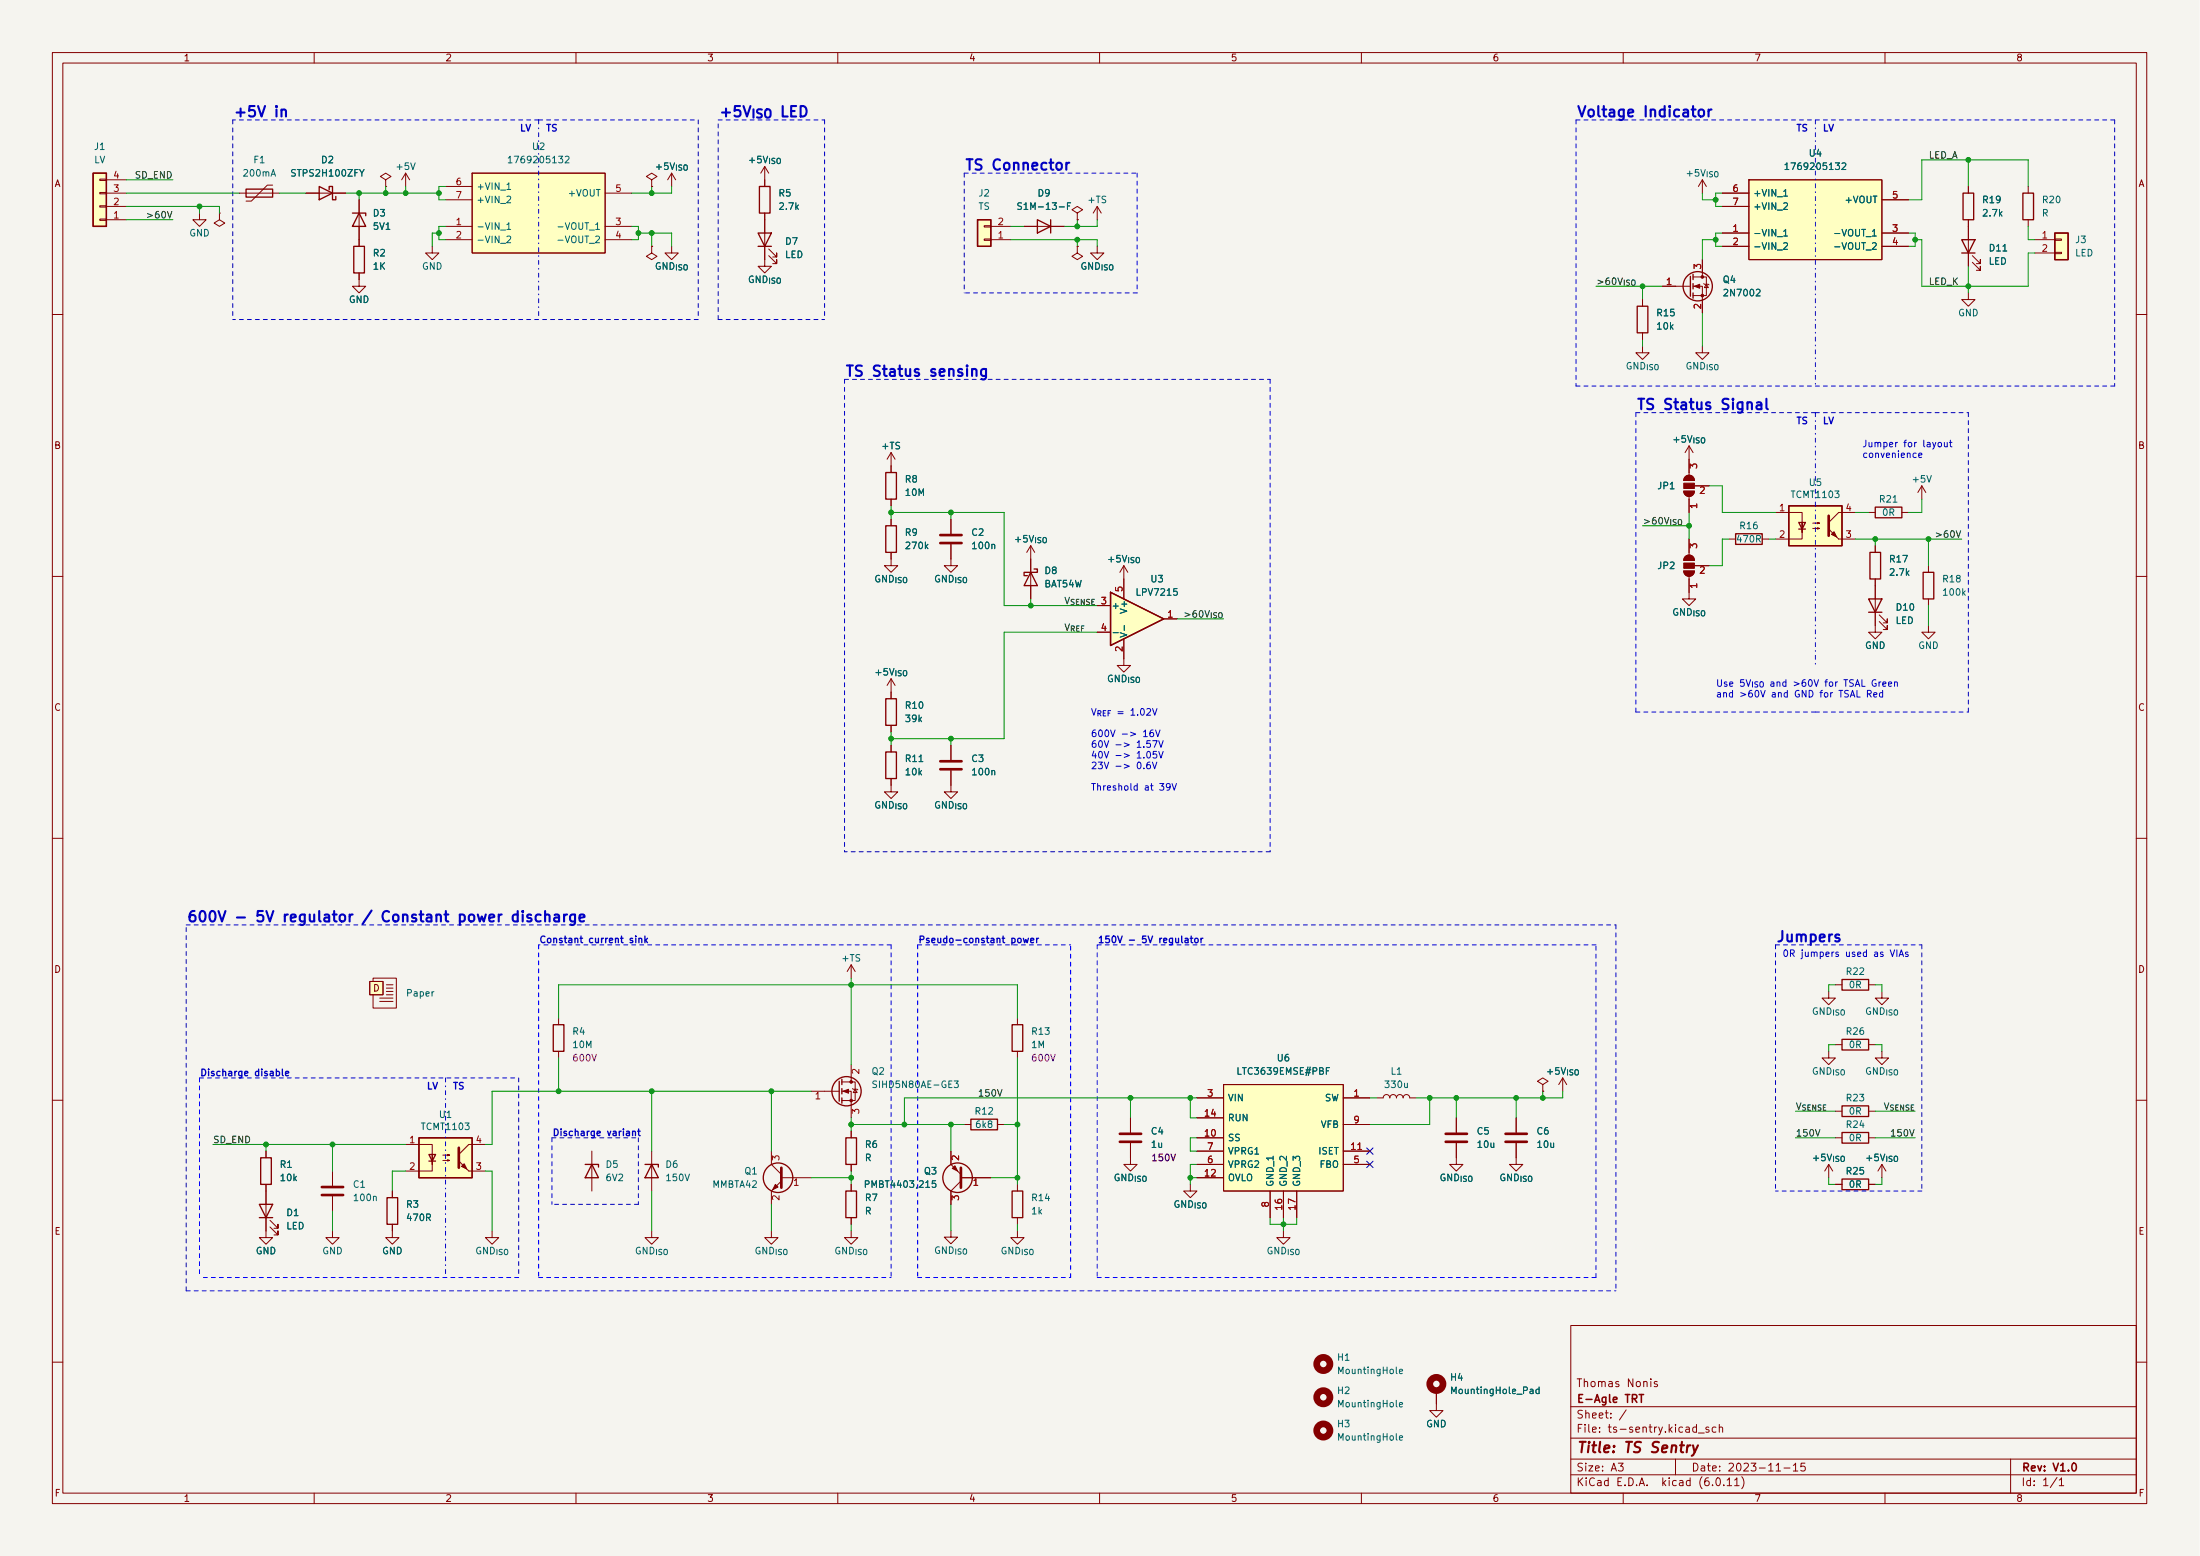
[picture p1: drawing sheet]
<svg xmlns="http://www.w3.org/2000/svg" width="420mm" height="297mm" viewBox="0 0 420 297" stroke-linecap="round" stroke-linejoin="round" font-family="sans-serif">
<path d="M0 0h420v297h-420z" fill="#f5f4ef" stroke="#f5f4ef" stroke-width=".19"/>
<g fill="none" stroke="#840000" stroke-width=".19">
<path d="M10 10h400v277h-400zM12 12h396v273h-396zM60 10v2M110 10v2M160 10v2M210 10v2M260 10v2M310 10v2M360 10v2M19 34.2h1.3v.3h-1.3zM19 36.7h1.3v.3h-1.3zM19 39.3h1.3v.2h-1.3z"/>
<path d="M20.3 36.9h3.8M20.3 39.4h3.8M20.3 34.3h3.8M45.7 36.9h7.6M52.1 35.3h-1l-3.1 3.1h-1M58.4 36.9h7.6M68.6 38.1v8.9M73.7 34.3l1-.6-1-.6-1.1 .6 1.1 .6v1.3M73.7 35.6h.1M77.5 33.1l-.8 1.2M77.5 33.1v2.5M77.5 33.1l.7 1.2"/>
<path d="M85.1 38.1h5.1M85.1 35.6h5.1M90.2 33.1h25.4v15.2h-25.4zM115.6 36.9h5M124.5 34.3l1-.6-1-.6-1.1 .6 1.1 .6v1.3M124.5 35.6h.1M128.3 33.1l-.8 1.2M128.3 33.1v2.5M128.3 33.1l.7 1.2M146 31.8v3.8M146 31.8l-.7 1.3M146 31.8l.8 1.3"/>
<path d="M209.5 39.4l-.7 1.3M209.5 39.4v2.5M209.5 39.4l.8 1.3M325.1 34.3l-.7 1.3M325.1 34.3v2.6M325.1 34.3l.8 1.3M328.9 36.9h5.1M328.9 39.4h5.1M334 34.3h25.4v15.3h-25.4zM359.4 38.1h5.1M375.9 35.6v1.3M387.3 35.6v1.3"/>
<path d="M19 41.8h1.3v.3h-1.3zM20.3 41.9h3.8M38.1 40.7v1.2h1.3l-1.3 1.3-1.3-1.3h1.3M41.9 40.7v1.2l1 .7-1 .6-1-.6 1-.7M41.9 40.7h.1M68.6 52.1v2.5h1.2l-1.2 1.3-1.3-1.3h1.3M82.5 47v1.3h1.3l-1.3 1.3-1.2-1.3h1.2M85.1 45.8h5.1M85.1 43.2h5.1M115.6 45.8h5M115.6 43.2h5M124.5 47v1.3l1 .6-1 .7-1.1-.7 1.1-.6"/>
<path d="M124.5 47h.1M128.3 47v1.3h1.2l-1.2 1.3-1.3-1.3h1.3M146 40.7v10.1h1.3l-1.3 1.3-1.2-1.3h1.2M146.8 48.8l1.5 1.5v-.7v.7h-.7M146.8 47.5l1.5 1.6v-.8v.8h-.7M188 43.1h1.2v.2h-1.2zM188 45.6h1.2v.3h-1.2zM189.2 45.8h3.8M189.2 43.2h3.8M195.6 43.2h7.6M205.7 40.7l1.1-.7-1.1-.6-1 .6 1 .7v1.2M205.7 41.9h.1"/>
<path d="M205.7 47v1.3l1.1 .6-1.1 .7-1-.7 1-.6M205.7 47h.1M209.5 47v1.3h1.3l-1.3 1.3-1.2-1.3h1.2M313.7 57.2v1.3M317.5 54.6h5.3M323.3 54.6h1.8v5.1M323.3 52.9h2.6v3.5h-2.6M325.1 49.6v3.3M325.4 54.1l1 .3M325.9 54.3l.4 .6h-.8zM328.9 44.5h5.1M328.9 47h5.1"/>
<path d="M359.4 44.5h5.1M359.4 47h5.1M375.9 55.9v1.3h1.3l-1.3 1.3-1.3-1.3h1.3M375.9 41.9v8.9M376.7 50.1l1.5 1.5v-.8v.8h-.8M376.7 48.8l1.5 1.5v-.7v.7h-.8M387.3 41.9v1.3M388.6 45.8h3.8M388.6 48.3h3.8M392.4 48.2h1.3v.2h-1.3zM392.4 45.6h1.3v.3h-1.3zM10 60h2"/>
<path d="M313.7 66.1v1.2h1.3l-1.3 1.3-1.3-1.3h1.3M313.7 63.5v1.3M325.1 66.1v1.2h1.3l-1.3 1.3-1.3-1.3h1.3M408 60h2M170.2 86.4v3.8M170.2 95.3v1.3M170.2 99.1v1.3M170.2 86.4l-.8 1.3M170.2 86.4l.7 1.3M181.6 99.1v2.8M321.6 93.8h2a1.02 1.02 0 0 1-1 1 1.02 1.02 0 0 1-1-1zM321.9 91a1.02 1.02 0 0 1 1.1-.2 1.02 1.02 0 0 1 .6 .9h-2z"/>
<path d="M322.6 85.1v5.6M322.6 94.8v3M322.6 85.1l-.8 1.3M322.6 85.1l.7 1.3M323.6 92.7h2.8M339.1 97.8h5.1v3.8v-1.9M346.2 99.9h1.3l-.4 .1v-.3l.4 .2M354.3 97.8h-3.1l-2 1.9M356.9 97.8h1.2M363.2 97.8h1.3M367 92.7l-.7 1.3M367 92.7v2.6"/>
<path d="M367 92.7l.8 1.3M10 110h2M170.2 105.4v2.6h1.2l-1.2 1.3-1.3-1.3h1.3M181.6 103.9v4.1h1.3l-1.3 1.3-1.3-1.3h1.3M196.8 104.2l-.7 1.2M196.8 104.2v10.1M196.8 104.2l.8 1.2M214.6 108v6.3M214.6 108l-.7 1.3M214.6 108l.8 1.3M222.2 118.1h2.6M321.6 109h2a1.02 1.02 0 0 1-1 1 1.02 1.02 0 0 1-1-1z"/>
<path d="M321.9 106.3a1.02 1.02 0 0 1 1.1-.3 1.02 1.02 0 0 1 .6 1h-2zM322.6 110v4.3h1.2l-1.2 1.3-1.3-1.3h1.3M322.6 102.9v3.1M323.6 108h2.8M330.2 102.9h1.3M336.5 102.9h1.3M344.2 101v1.9h-5.1M346.2 100.9h1.3l-.4 .1v-.3l.4 .2M351.2 102.9h3.1M358.1 110.5v10.2h1.3l-1.3 1.3-1.2-1.3h1.2M358.1 104.2v1.2M358.9 118.7l1.5 1.5v-.8v.8h-.7"/>
<path d="M358.9 117.4l1.5 1.5v-.8v.8h-.7M368.3 119.4v1.3h1.3l-1.3 1.3-1.3-1.3h1.3M368.3 108v1.3M368.3 114.3v1.3M408 110h2M170.2 129.6v3.8M170.2 138.5v1.2M170.2 129.6l-.8 1.2M170.2 129.6l.7 1.2M209.5 120.7h2.6M214.6 122v5h1.3l-1.3 1.3-1.2-1.3h1.2M170.2 148.6v2.6h1.2l-1.2 1.2-1.3-1.2h1.3"/>
<path d="M170.2 142.3v1.2M181.6 147.1v4.1h1.3l-1.3 1.2-1.3-1.2h1.3M181.6 142.3v2.8M10 160h2M408 160h2M70.6 187.4h2.6v2.5h-2.6zM71.2 187.4v-.7h4.5v5.7h-4.5v-2.5M72.5 191.2h2.6M72.5 190.5h2.6M73.8 188h1.3M73.8 189.9h1.3M73.8 189.3h1.3"/>
<path d="M73.8 188.6h1.3M106.7 194.3v1.3M162.6 184.2v2.5M162.6 184.2l-.8 1.3M162.6 184.2l.7 1.3M194.3 194.3v1.3M349.2 189.3v1.2h1.3l-1.3 1.3-1.2-1.3h1.2M350.5 188h1.3M350.5 199.4h1.3M356.9 188h1.2M356.9 199.4h1.2M359.4 189.3v1.2h-1.3l1.3 1.3 1.3-1.3h-1.3"/>
<path d="M10 210h2M50.8 219.7v1.3M77.5 218.5h5v3.8v-1.9M92.7 218.5h-3.2l-1.9 1.9M106.7 200.7v1.3M113 219.7v7.7M124.5 219.7v7.7M147.3 219.7v2.6l1.9 1.9M154.9 208.3h5.4M160.8 208.3h1.8v5.1M160.8 206.5h2.5v3.6h-2.5M162.6 203.2v3.3"/>
<path d="M162.6 215.9v1.3M162.8 207.8l1 .3M163.3 207.9l.4 .7h-.8zM181.6 219.7v2.6l1.9 1.9M184.1 214.7h1.3M190.5 214.7h1.3M194.3 200.7v1.3M215.9 218.2v4.1h1.3l-1.3 1.3-1.3-1.3h1.3M215.9 213.4v2.8M228.6 217.2h5.1M228.6 209.6h5.1M228.6 219.7h5.1"/>
<path d="M228.6 213.4h5.1M233.7 207h22.8v20.4h-22.8zM256.5 214.7h5.1M256.5 209.6h5.1M256.5 219.7h5.1M262.9 209.6h1.3a.64 .64 0 0 1 .6-.6 .64 .64 0 0 1 .6 .6 .64 .64 0 0 1 .7-.6 .64 .64 0 0 1 .6 .6 .64 .64 0 0 1 .6-.6 .64 .64 0 0 1 .7 .6 .64 .64 0 0 1 .6-.6 .64 .64 0 0 1 .6 .6h1.3M278.1 218.2v4.1h1.3l-1.3 1.3-1.2-1.3h1.2M278.1 213.4v2.8M289.6 218.2v4.1h1.2l-1.2 1.3-1.3-1.3h1.3M289.6 213.4v2.8M294.6 207l1.1-.6-1.1-.6-1 .6 1 .6v1.3M294.6 208.3h.1"/>
<path d="M298.4 205.8l-.7 1.2M298.4 205.8v2.5M298.4 205.8l.8 1.2M349.2 200.7v1.3h1.3l-1.3 1.2-1.2-1.2h1.2M350.5 217.2h1.3M356.9 217.2h1.2M356.9 212.1h1.2M359.4 200.7v1.3h-1.3l1.3 1.2 1.3-1.2h-1.3M408 210h2M50.8 226.1v10.2h1.3l-1.3 1.2-1.3-1.2h1.3M51.6 234.2l1.5 1.5v-.7v.7h-.8M51.6 233l1.5 1.5v-.8v.8h-.8"/>
<path d="M63.5 235v1.3h1.3l-1.3 1.2-1.3-1.2h1.3M63.5 223.6v2.8M63.5 228.4v2.8M74.9 233.7v2.6h1.3l-1.3 1.2-1.2-1.2h1.2M74.9 227.4v1.2M82.5 221.7v1.9h-5M84.6 221.5h1.3l-.4 .2v-.3l.4 .1M84.6 220.5h1.3l-.4 .1v-.2l.4 .1M89.5 223.6h3.2M94 235v1.3h1.2l-1.2 1.2-1.3-1.2h1.3M124.5 235v1.3h1.2l-1.2 1.2-1.3-1.2h1.3M147.3 235v1.3h1.3l-1.3 1.2-1.3-1.2h1.3"/>
<path d="M149.2 225.5l-1.9 1.9v2.5M149.2 224.8h5.7M162.6 235v1.3h1.2l-1.2 1.2-1.3-1.2h1.3M162.6 222.3v1.3M162.6 226.1v1.3M162.6 232.4v1.3M181.6 234.9v1.3h1.3l-1.3 1.2-1.3-1.2h1.3M183.5 224.8h5.7M183.5 225.5l-1.9 1.9v2.5M194.3 235v1.3h1.3l-1.3 1.2-1.3-1.2h1.3M194.3 226.1v1.3M194.3 232.4v1.3"/>
<path d="M227.3 226.1v1.3h1.3l-1.3 1.2-1.2-1.2h1.2M228.6 224.8h5.1M228.6 222.3h5.1M242.6 227.4v5M245.1 235v1.3h1.3l-1.3 1.2-1.3-1.2h1.3M245.1 227.4v5M247.6 227.4v5M256.5 222.3h5.1M349.2 222.3l-.7 1.3M349.2 222.3v2.5M349.2 222.3l.8 1.3M350.5 226.1h1.3"/>
<path d="M356.9 226.1h1.2M359.4 222.3l.8 1.3M359.4 222.3v2.5M359.4 222.3l-.8 1.3M300 253h108v32h-108zM10 260h2M274.3 265.5v3.8h1.3l-1.3 1.2-1.3-1.2h1.3M300 278.5h108M300 274.5h108M300 268.5h108M305.5 273.3v.1M305.5 272.5v.1"/>
<path d="M307.6 270.6v.1M307.6 269.8v.1M309.1 263.8l-.3-.1-.2 .2v.2l.5 .2v.3h-.5M310.6 269.1l-1.3 2M320 278.5v3M326.4 272.5l-.4-.1-.2 .2 .1 .2 .5 .2v.3h-.6M327.7 272.5l-.4-.1-.3 .3 .1 .6h.6M328.4 272.6l.2-.2 .3 .1 .1 .9M328.4 271.9v1.5M342.5 279.7l.4-.4v1.5M344.7 279.3h-.7l-.1 .7 .2-.1 .5 .1 .2 .2-.1 .5-.2 .1-.6-.1M384 278.5v6.5"/>
<path d="M408 260h2M60 285v2M110 285v2M160 285v2M210 285v2M260 285v2M300 281.5h108M310 285v2M332.6 281.9a1.72 1.72 0 0 1 0 2.3M340.7 280.2h1.2M342.5 280.8h.9M360 285v2"/>
<path d="M393.3 282.5l.4-.4v1.5M393.3 283.6h.8"/>
</g>
<path d="M308.1 267.2l.7-.1v-.3l-.5-.1-.2 .2 .1 .7h.6" fill="none" stroke="#840000" stroke-width=".3"/>
<g fill="none" stroke="#840000" stroke-width=".25">
<path d="M17.8 33.1h2.5v10.1h-2.5zM47 36.1h5.1v1.5h-5.1zM61 35.6l2.5 1.3-2.5 1.2zM62.9 36.2v-.6h.6v2.5h.6v-.6M145 35.6h2.1v5.1h-2.1zM374.9 36.9h2v5h-2zM386.3 36.9h2.1v5h-2.1zM67.3 40.7h2.5v.5M67.6 47h2v5.1h-2zM68.6 40.7l1.2 2.5h-2.5zM144.8 44.5h2.5l-1.3 2.5zM144.8 47h2.5"/>
<path d="M186.7 41.9h2.5v5.1h-2.5zM198.1 41.9l2.6 1.3-2.6 1.3zM200.7 41.9v2.6M312.7 58.5h2v5h-2zM322.8 52.7v3.9M323.3 52.4v1M323.3 54.1v1.1M323.3 55.9v1M374.6 45.8h2.6l-1.3 2.5zM374.6 48.3h2.6M392.4 44.5h2.6v5.1h-2.6zM169.2 90.2h2v5.1h-2z"/>
<path d="M341.6 96.6h10.2v7.6h-10.2zM343.5 99.7h1.3l-.6 1.3zM358.1 96.8h5.1v2h-5.1zM169.2 100.4h2v5h-2zM196.8 109.3l1.3 2.5h-2.5zM197.5 108.6h.6v.7h-2.5v.6h.6M212.1 113.1l10.1 5-10.1 5.1zM331.5 101.9h5v2h-5zM343.5 101h1.3M356.9 114.3h2.5l-1.3 2.6zM356.9 116.9h2.5M357.1 105.4h2.1v5.1h-2.1z"/>
<path d="M367.3 109.3h2v5h-2zM169.2 133.4h2v5.1h-2zM169.2 143.5h2v5.1h-2zM105.7 195.6h2v5.1h-2zM193.3 195.6h2v5.1h-2zM351.8 187h5.1v2h-5.1zM351.8 198.4h5.1v2h-5.1zM80 217.2h10.2v7.6h-10.2zM160.3 206.4v3.8M160.8 206v1M160.8 207.8v1M160.8 209.6v1"/>
<path d="M161.5 217.2h2.1v5.1h-2.1zM185.4 213.7h5.1v2h-5.1zM351.8 216.2h5.1v2h-5.1zM351.8 211.1h5.1v2h-5.1zM49.5 229.9h2.6l-1.3 2.5zM49.5 232.4h2.6M49.8 221h2v5.1h-2zM73.9 228.6h2v5.1h-2zM81.9 220.4h1.3l-.7 1.3zM81.9 221.7h1.3M111.8 222.3h2.5v.5M113 222.3l1.3 2.5h-2.5z"/>
<path d="M123.2 222.3h2.5v.5M124.5 222.3l1.2 2.5h-2.5zM161.5 227.4h2.1v5h-2.1zM193.3 227.4h2v5h-2zM351.8 225.1h5.1v2h-5.1z"/>
<circle cx="324.2" cy="54.6" r="2.79"/>
<circle cx="161.7" cy="208.3" r="2.79"/>
<circle cx="148.6" cy="224.8" r="2.82"/>
<circle cx="182.9" cy="224.8" r="2.82"/>
</g>
<g fill="#840000" stroke="#840000" stroke-width=".19">
<path d="M321.6 109h2a1.02 1.02 0 0 1-1 1 1.02 1.02 0 0 1-1-1z"/>
<path d="M321.6 107.5h2v1h-2z"/>
<path d="M321.9 106.3a1.02 1.02 0 0 1 1.1-.3 1.02 1.02 0 0 1 .6 1h-2z"/>
<path d="M148.1 226.1l.5 .5-1 .5z"/>
<path d="M181.9 223l.5-.5 .5 1.1z"/>
<path d="M323.6 54.6l1-.3v.7z"/>
<path d="M349.2 101l2 1.9z"/>
<path d="M349.8 102l.5-.5 .5 1z"/>
<path d="M321.6 93.8h2a1.02 1.02 0 0 1-1 1 1.02 1.02 0 0 1-1-1z"/>
<path d="M321.6 92.2h2v1.1h-2z"/>
<path d="M321.9 91a1.02 1.02 0 0 1 1.1-.2 1.02 1.02 0 0 1 .6 .9h-2z"/>
<path d="M161 208.3l1.1-.4v.8z"/>
<path d="M87.6 221.7l1.9 1.9z"/>
<path d="M88.1 222.7l.5-.5 .6 1z"/>
<circle cx="325.1" cy="56.4" r=".25"/>
<circle cx="325.1" cy="52.9" r=".25"/>
<circle cx="162.6" cy="210.1" r=".25"/>
<circle cx="162.6" cy="206.5" r=".25"/>
</g>
<g fill="none" stroke="#a90000" stroke-width=".19">
<path d="M322.8 89.4v-.8l.5 .4 .1-.4h.5l.1 .2-.1 .6M324 96.6h-1.2l.3 .3M324.8 93.1l.4-.2 .3 .4-.8 .9h.8M322.8 104.6v-.8l.5 .4 .1-.3h.5l.1 .2-.1 .5M324 111.8h-1.2l.3 .4M324.8 108.3l.4-.1 .3 .3-.8 1h.8M155.8 208.9l.4-.4v1.3M162.8 212.6v-.8l.4 .4 .2-.4h.5l.1 .2-.1 .6M164 204.1v.8l-.9-.8-.3 .3 .1 .5M259.3 219.4h.7M147.5 221.4v-.7l.5 .4 .1-.4h.6l.1 .2-.1 .5M148.8 228.3v.8l-.9-.8-.4 .2 .1 .5"/>
<path d="M151.7 225.4l.4-.4v1.3M181.8 229.1v-.8l.5 .4 .1-.4h.6l.1 .2-.1 .6M183.1 220.7v.7l-.9-.7-.4 .2 .1 .5M186 225.4l.4-.4v1.3"/>
</g>
<g fill="none" stroke="#840000" stroke-width=".51">
<path d="M349.2 98.5v3.8M179.6 103.7h4M179.6 102.1h4M179.6 146.8h4M179.6 145.3h4M87.6 219.1v3.8M213.9 218h4M213.9 216.4h4M276.1 218h4.1M276.1 216.4h4.1M287.5 218h4.1M287.5 216.4h4.1"/>
<path d="M61.5 228.1h4M61.5 226.6h4M149.2 222.9v3.8M183.5 222.9v3.8"/>
</g>
<g fill="#ffffc2" stroke="#ffffc2" stroke-width=".19">
<path d="M334 34.3h25.4v15.3h-25.4z"/>
<path d="M392.4 44.5h2.6v5.1h-2.6z"/>
<path d="M341.6 96.6h10.2v7.6h-10.2z"/>
<path d="M212.1 113.1l10.1 5-10.1 5.1z"/>
<path d="M186.7 41.9h2.5v5.1h-2.5z"/>
<path d="M90.2 33.1h25.4v15.2h-25.4z"/>
<path d="M233.7 207h22.8v20.4h-22.8z"/>
<path d="M17.8 33.1h2.5v10.1h-2.5z"/>
<path d="M70.6 187.4h2.6v2.5h-2.6z"/>
<path d="M80 217.2h10.2v7.6h-10.2z"/>
</g>
<g fill="none" stroke="#006464" stroke-width=".19">
<path d="M51.8 33.6l.4-1.2 .4 1.2M51.9 33.3h.6M68.7 32.4l.4 .6 .4-.6M78.4 31.1l.5 1.3 .4-1.3M96.8 35.3l.4-.4v1.3M96.8 37.6l.5-.2 .2 .4-.7 .9h.7M96.8 36.2h.7M106.7 29.8h.8l-.5 .5 .4 .1v.6l-.2 .1-.5-.1M107.9 29.9l.5-.1 .3 .4-.8 .9h.8M202.3 39.5h1M203.9 39.3h.4M204.5 38.7h-.6v1.3"/>
<path d="M340.7 36.5l.3-.3v1.2M340.7 38.8l.4-.1 .3 .4-.8 .9h.8M340.7 37.4h.7M350.5 31.1h.8l-.4 .5 .3 .1v.5l-.1 .2-.6-.2M351.8 31.2l.5-.1 .2 .4-.8 .9h.8M96.8 42.9l.4-.4v1.3M96.8 45.2l.5-.1 .2 .3-.7 .9h.7M96.8 43.8h.7M113.8 42.9l.3-.4v1.3M113.8 45.2l.4-.1 .3 .3-.8 .9h.8M113.8 43.8h.7M335.4 55.3l.5-.1 .2 .4-.7 .9h.7"/>
<path d="M340.7 44.2l.3-.4v1.3M340.7 46.5l.4-.2 .3 .4-.8 .9h.8M340.7 45.1h.7M357.6 44.2l.4-.4v1.3M357.6 46.5l.5-.2 .2 .4-.8 .9h.8M357.6 45.1h.7M382.5 47.9h.8M361.6 95.9h.7M368 90.8l.4 1.3 .4-1.3M176.9 104.3l.3 .5M177.2 103.9l-.5 .5M189.4 104l.2-.1 .3 .1 .1 .8"/>
<path d="M214.7 119.4v1M224.8 112.4h-.6l-.1 .6 .2-.1h.4l.2 .2-.1 .4-.2 .1-.5-.1M375 113.2l.3 .4M375.3 112.8l-.4 .5M212.6 120.8h1M175.5 145.4h.7M189.4 147.2l.2-.1h.3l.1 .8M82.9 189.3l-.4 .3M182.2 206.4h.8l-.4 .4 .4 .2v.5l-.2 .1-.6-.1M253.3 204.4h.4M253.9 203.8h-.6v1.3M268.2 206.8l.1 .8h.3l.2-.1"/>
<path d="M268.8 206.8v.8M71.3 228.5l.2-.1h.3l.1 .8M178.7 225.4h-.6l-.1 .6 .2-.1h.4l.1 .2v.5l-.2 .1-.5-.1M266.7 267.3v1.1l.1 .2M266.7 273.7v1l.1 .2M266.7 261v1l.1 .2M267.3 268.2l.6-.2-.1-.2-.4-.1-.1 .2v.6h.5M267.3 274.5l.6-.1-.1-.3h-.4l-.1 .2v.6h.5M267.3 261.8l.6-.1-.1-.3h-.4l-.1 .2v.6h.5M292.2 265.3h.5l.1 .7M292.8 265.5l-.4 .1-.2 .1 .2 .3h.4M293.9 265.3l-.3-.1-.3 .2 .1 .6h.5"/>
<path d="M293.9 264.8v1.2"/>
</g>
<g fill="none" stroke="#840000" stroke-width="1.3">
<circle cx="252.7" cy="273.1" r="1.27"/>
<circle cx="252.7" cy="260.4" r="1.27"/>
<circle cx="252.7" cy="266.7" r="1.27"/>
<circle cx="274.3" cy="264.2" r="1.27"/>
</g>
<path d="M32 40.4l.4 1.2 .4-1.2M373.6 101.3l.4 1.3 .5-1.3" fill="none" stroke="#0f0f0f" stroke-width=".19"/>
<g fill="none" stroke="#0000c2" stroke-width=".19">
<path d="M362.4 84.5l-.4 .2M366.4 86.9l.6-.1v-.2l-.4-.1-.2 .2 .1 .6h.5M372.3 84.5h.5M372.5 84v1.1l.3 .2M215.9 139.8l1 .3-1 .4M336.3 131.8l.4 1.3 .4-1.3M213.1 142.2h1M213.1 144.2h1M213.1 146.3h1M214.3 140.1h1M214.7 141.8l1 .4-1 .3M214.7 143.9l1 .3-1 .4"/>
<path d="M214.7 145.9l1 .4-1 .3M217.2 150.1l-.4-.1-.2 .2 .1 .6h.5M217.2 149.6v1.2M351.1 181.8l-.3-.1-.2 .2 .1 .2 .4 .1v.3h-.5"/>
</g>
<path d="M110.8 179.1h.5M111 178.7v1.1l.3 .2M190.4 179.2l.2-.1 .3 .1 .1 .8M190.4 179.1v.9M191.4 179.1h.5M191.6 178.7v1.1l.3 .2M213.5 178.7l.4 1.3 .4-1.3M215.7 179.5h1M46.7 204.9l.6-.1v-.2l-.4-.1-.2 .2 .1 .6h.5M114 216.4l.6-.2v-.2l-.4-.1-.2 .2 .1 .6h.5" fill="none" stroke="#0000c2" stroke-width=".25"/>
<path d="M49.3 20.2l.6 2 .7-2M326.9 20.9l-.4 .1-.2 .3M41.7 173.9l.7 2 .7-2M45.2 175.1h1.6M71 173.8l-1.8 2.6M74.3 174.1a.8 .8 0 0 0-1 0 .8 .8 0 0 0-.2 1 .75 .75 0 0 0 .3 .7 .75 .75 0 0 0 .9-.1M87.8 174.7l.6-.1 .4 .4v.5l-.2 .3h-.8M87.8 174.6v2M98.9 174.7l-.6-.1-.4 .4v.5l.2 .3h.8M98.9 173.9v2" fill="none" stroke="#0000c2" stroke-width=".4"/>
<g fill="none" stroke="#0000c2" stroke-width=".19" stroke-dasharray=".8 .8">
<path d="M44.4 22.9v38.1M102.9 22.9h-58.5M102.9 22.9h30.4M133.3 22.9v38.1M137.2 22.9h20.3M157.5 22.9v38.1M184.1 33.1v22.8M184.1 33.1h33.1M217.2 33.1v22.8M301 22.9h102.9M301 22.9v50.8M403.9 22.9v50.8"/>
<path d="M217.2 55.9h-33.1M102.9 61h-58.5M133.3 61h-30.4M137.2 61v-38.1M137.2 61h20.3M161.3 72.4v90.2M161.3 72.4h81.3M242.6 72.4v90.2M312.4 78.8h34.3M312.4 78.8v57.1M346.7 78.8h29.2M375.9 78.8v57.1"/>
<path d="M403.9 73.7h-102.9M312.4 135.9h34.3M346.7 135.9h29.2M35.6 176.6h273M242.6 162.6h-81.3M308.6 176.6v69.8M339.1 180.4h27.9M339.1 180.4v47M367 180.4v47M99.1 205.8v38.1M105.4 217.2v12.7M105.4 217.2h16.5"/>
<path d="M121.9 217.2v12.7M121.9 229.9h-16.5M367 227.4h-27.9M35.6 246.4h273M35.6 246.4v-69.8"/>
</g>
<g fill="none" stroke="#00f" stroke-width=".19" stroke-dasharray=".8 .8">
<path d="M102.9 180.4v63.5M170.2 180.4v63.5M170.2 180.4h-67.3M175.3 180.4h29.2M175.3 180.4v63.5M209.5 180.4h95.3M209.5 180.4v63.5M38.1 205.8v38.1M38.1 205.8h61M99.1 243.9h-61M102.9 243.9h67.3M175.3 243.9h29.2"/>
<path d="M204.5 243.9v-63.5M209.5 243.9h95.3M304.8 243.9v-63.5"/>
</g>
<path d="M102.9 22.9v38.1M346.7 22.9v50.8M346.7 78.8v48.2M85.1 205.8v38.1" fill="none" stroke="#0000c2" stroke-width=".19" stroke-dasharray=".8 .8 .2 .8"/>
<g fill="none" stroke="#009600" stroke-width=".19">
<path d="M24.1 39.4h17.8v1.3M24.1 36.9h21.6M24.1 34.3h8.9M38.1 39.4v1.3M53.3 36.9h5.1M66 36.9h17.8M68.6 36.9v1.2M73.7 35.6v1.3M77.5 35.6v1.3M85.1 35.6h-1.3v2.5h1.3M124.5 35.6v1.3M128.3 35.6v1.3h-7.7"/>
<path d="M325.1 36.9v1.2h2.6M328.9 36.9h-1.2v2.5h1.2M375.9 30.5v5.1M387.3 35.6v-5.1h-20.3v7.6h-2.5M24.1 41.9h8.9M83.8 44.5h-1.3v2.5M85.1 43.2h-1.3v2.6h1.3M120.6 43.2h1.3v2.6h-1.3M121.9 44.5h6.4v2.5M124.5 44.5v2.5M193 45.8h16.5v1.2M193 43.2h2.6"/>
<path d="M205.7 41.9v1.3M205.7 45.8v1.2M209.5 41.9v1.3h-6.3M304.8 54.6h12.7M313.7 54.6v2.6M325.1 59.7v6.4M327.7 45.8h-2.6v3.8M328.9 44.5h-1.2v2.5h1.2M364.5 44.5h1.3v2.5h-1.3M365.8 45.8h1.2v8.8h20.3v-6.3h1.3M375.9 50.8v5.1M387.3 43.2v2.6h1.3"/>
<path d="M313.7 64.8v1.3M170.2 97.8h21.6v17.8h17.7M170.2 96.6v2.5M181.6 97.8v1.3M322.6 97.8v5.1M326.4 92.7h2.5v5.1h10.2M354.3 97.8h2.6M367 95.3v2.5h-2.5M196.8 114.3v1.3M224.8 118.1h8.9M313.7 100.4h8.9M330.2 102.9h-1.3v5.1h-2.5"/>
<path d="M337.8 102.9h1.3M354.3 102.9h20.3M358.1 102.9v1.3M368.3 102.9v5.1M368.3 115.6v3.8M170.2 139.7v2.6M209.5 120.7h-17.7v20.3h-21.6M181.6 141v1.3M106.7 194.3v-6.3h87.6v6.3M162.6 186.7v16.5M350.5 188h-1.3v1.3M350.5 199.4h-1.3v1.3"/>
<path d="M358.1 188h1.3v1.3M358.1 199.4h1.3v1.3M40.6 218.5h36.9M50.8 218.5v1.2M63.5 218.5v5.1M106.7 202v6.3M124.5 208.3v11.4M147.3 208.3v11.4M154.9 208.3h-60.9v10.2h-1.3M162.6 213.4v2.5M162.6 214.7h21.5M181.6 214.7v5"/>
<path d="M191.8 214.7h2.5M194.3 202v24.1M215.9 209.6v3.8M227.3 209.6v3.8h1.3M228.6 217.2h-1.3v2.5h1.3M228.6 209.6h-55.9v5.1M261.6 209.6h1.3M273 209.6v5.1h-11.4M278.1 209.6v3.8M289.6 209.6v3.8M294.6 208.3v1.3M298.4 208.3v1.3h-27.9"/>
<path d="M342.9 217.2h7.6M342.9 212.1h7.6M358.1 217.2h7.7M358.1 212.1h7.7M63.5 231.2v3.8M77.5 223.6h-2.6v3.8M92.7 223.6h1.3v11.4M124.5 227.4v7.6M147.3 229.9v5.1M154.9 224.8h7.7M162.6 223.6v2.5M162.6 233.7v1.3"/>
<path d="M181.6 229.9v5M189.2 224.8h5.1M194.3 233.7v1.3M227.3 224.8h1.3M228.6 222.3h-1.3v3.8M242.6 232.4v1.3h5v-1.3M245.1 232.4v2.6M349.2 224.8v1.3h1.3M359.4 224.8v1.3h-1.3"/>
</g>
<path d="M261 219.1l1.2 1.3M262.2 219.1l-1.2 1.3M261 221.7l1.2 1.2M262.2 221.7l-1.2 1.2" fill="none" stroke="#000084" stroke-width=".19"/>
<g fill="#009600" stroke="#009600" stroke-width=".19">
<circle cx="375.9" cy="30.5" r=".46"/>
<circle cx="289.6" cy="209.6" r=".46"/>
<circle cx="375.9" cy="54.6" r=".46"/>
<circle cx="365.8" cy="45.8" r=".46"/>
<circle cx="358.1" cy="102.9" r=".46"/>
<circle cx="368.3" cy="102.9" r=".46"/>
<circle cx="294.6" cy="209.6" r=".46"/>
<circle cx="227.3" cy="209.6" r=".46"/>
<circle cx="227.3" cy="224.8" r=".46"/>
<circle cx="215.9" cy="209.6" r=".46"/>
<circle cx="273" cy="209.6" r=".46"/>
<circle cx="278.1" cy="209.6" r=".46"/>
<circle cx="245.1" cy="233.7" r=".46"/>
<circle cx="327.7" cy="45.8" r=".46"/>
<circle cx="327.7" cy="38.1" r=".46"/>
<circle cx="124.5" cy="208.3" r=".46"/>
<circle cx="106.7" cy="208.3" r=".46"/>
<circle cx="162.6" cy="224.8" r=".46"/>
<circle cx="162.6" cy="214.7" r=".46"/>
<circle cx="162.6" cy="188" r=".46"/>
<circle cx="147.3" cy="208.3" r=".46"/>
<circle cx="63.5" cy="218.5" r=".46"/>
<circle cx="50.8" cy="218.5" r=".46"/>
<circle cx="194.3" cy="214.7" r=".46"/>
<circle cx="194.3" cy="224.8" r=".46"/>
<circle cx="181.6" cy="214.7" r=".46"/>
<circle cx="172.7" cy="214.7" r=".46"/>
<circle cx="196.8" cy="115.6" r=".46"/>
<circle cx="181.6" cy="141" r=".46"/>
<circle cx="170.2" cy="97.8" r=".46"/>
<circle cx="170.2" cy="141" r=".46"/>
<circle cx="205.7" cy="45.8" r=".46"/>
<circle cx="205.7" cy="43.2" r=".46"/>
<circle cx="181.6" cy="97.8" r=".46"/>
<circle cx="77.5" cy="36.9" r=".46"/>
<circle cx="83.8" cy="36.9" r=".46"/>
<circle cx="83.8" cy="44.5" r=".46"/>
<circle cx="124.5" cy="36.9" r=".46"/>
<circle cx="124.5" cy="44.5" r=".46"/>
<circle cx="121.9" cy="44.5" r=".46"/>
<circle cx="68.6" cy="36.9" r=".46"/>
<circle cx="73.7" cy="36.9" r=".46"/>
<circle cx="38.1" cy="39.4" r=".46"/>
</g>
<g font-size="2.8" fill="#0000c2">
<text x="44.4" y="22.3">+5V</text>
<text x="52.5" y="22.3">in</text>
<text x="137.2" y="22.3">+5V_{ISO}</text>
<text x="149.1" y="22.3">LED</text>
<text x="301" y="22.3">Voltage</text>
<text x="314" y="22.3">Indicator</text>
<text x="184.1" y="32.5">TS Connector</text>
<text x="161.3" y="71.9">TS Status</text>
<text x="178" y="71.9">sensing</text>
<text x="312.4" y="78.2">TS Status</text>
<text x="329.1" y="78.2">Signal</text>
<text x="35.6" y="176">600V</text>
<text x="49.3" y="176">5V</text>
<text x="54.9" y="176">regulator</text>
<text x="74.4" y="176">Constant</text>
<text x="89.5" y="176">power</text>
<text x="100.1" y="176">discharge</text>
<text x="339.1" y="179.8">Jumpers</text>
</g>
<g font-size="2.8" fill="#840000">
<text x="301" y="277.9">Title:</text>
<text x="310.2" y="277.9">TS Sentry</text>
</g>
<g font-size="2.1" fill="#840000">
<text x="301" y="268.2">E-Agle</text>
<text x="301" y="265.2">Thomas</text>
<text x="310.4" y="268.2">TRT</text>
<text x="310.7" y="265.2">Nonis</text>
<text x="301" y="273.9">File:</text>
<text x="301" y="271.2">Sheet:</text>
<text x="307.4" y="273.9">ts-sentry.kicad_sch</text>
<text x="301" y="281.3">Size:</text>
<text x="307.6" y="281.3">A3</text>
<text x="323" y="281.3">Date:</text>
<text x="330" y="281.3">2023-11-15</text>
<text x="386" y="281.3">Rev:</text>
<text x="392.1" y="281.3">V1.0</text>
<text x="301" y="284.1">KiCad</text>
<text x="308.7" y="284.1">E.D.A.</text>
<text x="317.6" y="284.1">kicad</text>
<text x="324.8" y="284.1">(6.0.11)</text>
<text x="386" y="284.1">Id:</text>
<text x="390.1" y="284.1">1/1</text>
</g>
<g font-size="1.8" fill="#840000">
<text x="35" y="12.1">1</text>
<text x="85" y="12.1">2</text>
<text x="135" y="12.1">3</text>
<text x="185" y="12.1">4</text>
<text x="235" y="12.1">5</text>
<text x="285" y="12.1">6</text>
<text x="335" y="12.1">7</text>
<text x="385" y="12.1">8</text>
<text x="10.4" y="36.1">A</text>
<text x="408.4" y="36.1">A</text>
<text x="10.3" y="86.1">B</text>
<text x="408.3" y="86.1">B</text>
<text x="203.2" y="115.3">V_{SENSE}</text>
<text x="10.3" y="136.1">C</text>
<text x="408.3" y="136.1">C</text>
<text x="10.3" y="186.1">D</text>
<text x="71.2" y="189.7">D</text>
<text x="408.3" y="186.1">D</text>
<text x="10.3" y="236.1">E</text>
<text x="408.3" y="236.1">E</text>
<text x="10.4" y="286.1">F</text>
<text x="35" y="287.1">1</text>
<text x="85" y="287.1">2</text>
<text x="135" y="287.1">3</text>
<text x="185" y="287.1">4</text>
<text x="235" y="287.1">5</text>
<text x="285" y="287.1">6</text>
<text x="335" y="287.1">7</text>
<text x="385" y="287.1">8</text>
<text x="408.4" y="286.1">F</text>
</g>
<g font-size="1.8" fill="#006464">
<text x="17.9" y="29">J1</text>
<text x="101.5" y="29">U2</text>
<text x="17.9" y="31.5">LV</text>
<text x="46.2" y="34.1">200mA</text>
<text x="48.3" y="31.5">F1</text>
<text x="55.4" y="34.1">STPS2H100ZFY</text>
<text x="61.2" y="31.5">D2</text>
<text x="75.5" y="32.8">+5V</text>
<text x="96.7" y="31.5">1769205132</text>
<text x="125" y="32.8">+5V_{ISO}</text>
<text x="142.8" y="31.5">+5V_{ISO}</text>
<text x="321.9" y="34.1">+5V_{ISO}</text>
<text x="340.6" y="32.8">1769205132</text>
<text x="345.4" y="30.3">U4</text>
<text x="71.1" y="41.7">D3</text>
<text x="90.9" y="36.6">+VIN_1</text>
<text x="90.9" y="39.2">+VIN_2</text>
<text x="108.4" y="37.9">+VOUT</text>
<text x="148.6" y="37.9">R5</text>
<text x="148.6" y="40.4">2.7k</text>
<text x="186.8" y="37.9">J2</text>
<text x="186.8" y="40.4">TS</text>
<text x="194.1" y="40.4">S1M-13-F</text>
<text x="198.1" y="37.9">D9</text>
<text x="207.6" y="39.2">+TS</text>
<text x="334.8" y="37.9">+VIN_1</text>
<text x="334.8" y="40.4">+VIN_2</text>
<text x="352.2" y="39.2">+VOUT</text>
<text x="378.5" y="39.2">R19</text>
<text x="378.5" y="41.7">2.7k</text>
<text x="389.9" y="39.2">R20</text>
<text x="389.9" y="41.7">R</text>
<text x="36.1" y="45.5">GND</text>
<text x="71.1" y="44.2">5V1</text>
<text x="90.9" y="44.2">-VIN_1</text>
<text x="90.9" y="46.8">-VIN_2</text>
<text x="106.2" y="44.2">-VOUT_1</text>
<text x="106.2" y="46.8">-VOUT_2</text>
<text x="149.9" y="47.1">D7</text>
<text x="334.8" y="45.5">-VIN_1</text>
<text x="350" y="45.5">-VOUT_1</text>
<text x="396.2" y="46.8">J3</text>
<text x="71.1" y="49.3">R2</text>
<text x="71.1" y="51.9">1K</text>
<text x="80.5" y="51.9">GND</text>
<text x="125" y="51.9">GND_{ISO}</text>
<text x="149.9" y="49.6">LED</text>
<text x="206.3" y="51.9">GND_{ISO}</text>
<text x="334.8" y="48">-VIN_2</text>
<text x="350" y="48">-VOUT_2</text>
<text x="379.7" y="48.4">D11</text>
<text x="379.7" y="50.9">LED</text>
<text x="396.2" y="49.3">LED</text>
<text x="66.6" y="58.2">GND</text>
<text x="142.8" y="54.4">GND_{ISO}</text>
<text x="328.9" y="54.4">Q4</text>
<text x="328.9" y="56.9">2N7002</text>
<text x="316.2" y="60.7">R15</text>
<text x="316.2" y="63.3">10k</text>
<text x="373.9" y="60.7">GND</text>
<text x="310.4" y="70.9">GND_{ISO}</text>
<text x="321.9" y="70.9">GND_{ISO}</text>
<text x="168.2" y="86.1">+TS</text>
<text x="319.3" y="84.9">+5V_{ISO}</text>
<text x="172.7" y="92.5">R8</text>
<text x="172.7" y="95">10M</text>
<text x="316.4" y="93.8">JP1</text>
<text x="341.9" y="95.4">TCMT1103</text>
<text x="345.4" y="93.1">U5</text>
<text x="365" y="92.5">+5V</text>
<text x="332.1" y="101.4">R16</text>
<text x="358.8" y="96.3">R21</text>
<text x="359.4" y="98.8">0R</text>
<text x="172.7" y="102.7">R9</text>
<text x="172.7" y="105.2">270k</text>
<text x="185.4" y="102.7">C2</text>
<text x="185.4" y="105.2">100n</text>
<text x="193.6" y="103.9">+5V_{ISO}</text>
<text x="211.4" y="107.7">+5V_{ISO}</text>
<text x="331.5" y="103.9">470R</text>
<text x="360.7" y="107.7">R17</text>
<text x="166.9" y="111.5">GND_{ISO}</text>
<text x="178.3" y="111.5">GND_{ISO}</text>
<text x="199.4" y="110">D8</text>
<text x="199.4" y="112.5">BAT54W</text>
<text x="219.6" y="111.5">U3</text>
<text x="316.4" y="109">JP2</text>
<text x="360.7" y="110.3">2.7k</text>
<text x="370.8" y="111.5">R18</text>
<text x="212.2" y="116.6">+</text>
<text x="215.7" y="117.3" transform="rotate(-90 215.7 117.3)">V+</text>
<text x="216.8" y="114.1">LPV7215</text>
<text x="319.3" y="117.9">GND_{ISO}</text>
<text x="362" y="116.9">D10</text>
<text x="362" y="119.5">LED</text>
<text x="370.8" y="114.1">100k</text>
<text x="215.7" y="121.8" transform="rotate(-90 215.7 121.8)">V-</text>
<text x="356.1" y="124.2">GND</text>
<text x="366.3" y="124.2">GND</text>
<text x="166.9" y="129.3">+5V_{ISO}</text>
<text x="211.4" y="130.6">GND_{ISO}</text>
<text x="172.7" y="135.7">R10</text>
<text x="172.7" y="138.2">39k</text>
<text x="172.7" y="145.8">R11</text>
<text x="172.7" y="148.4">10k</text>
<text x="185.4" y="145.8">C3</text>
<text x="185.4" y="148.4">100n</text>
<text x="166.9" y="154.7">GND_{ISO}</text>
<text x="178.3" y="154.7">GND_{ISO}</text>
<text x="160.6" y="183.9">+TS</text>
<text x="77.5" y="190.6">Paper</text>
<text x="352.4" y="186.5">R22</text>
<text x="353" y="189">0R</text>
<text x="109.2" y="197.9">R4</text>
<text x="196.9" y="197.9">R13</text>
<text x="346" y="194.1">GND_{ISO} GND_{ISO}</text>
<text x="352.4" y="197.9">R26</text>
<text x="109.2" y="200.4">10M</text>
<text x="196.9" y="200.4">1M</text>
<text x="243.8" y="203">U6</text>
<text x="353" y="200.4">0R</text>
<text x="166.4" y="205.5">Q2</text>
<text x="166.4" y="208.1">SIHD5N80AE-GE3</text>
<text x="236.1" y="205.5">LTC3639EMSE#PBF</text>
<text x="264.2" y="208.1">330u</text>
<text x="265.5" y="205.5">L1</text>
<text x="295.2" y="205.5">+5V_{ISO}</text>
<text x="346" y="205.5">GND_{ISO} GND_{ISO}</text>
<text x="83.7" y="213.8">U1</text>
<text x="186" y="213.1">R12</text>
<text x="186.2" y="215.7">6k8</text>
<text x="234.4" y="214.4">RUN</text>
<text x="234.4" y="210.6">VIN</text>
<text x="252.2" y="215.7">VFB</text>
<text x="253" y="210.6">SW</text>
<text x="352.4" y="215.7">R24</text>
<text x="352.4" y="210.6">R23</text>
<text x="353" y="213.1">0R</text>
<text x="80.3" y="216.1">TCMT1103</text>
<text x="165.1" y="219.5">R6</text>
<text x="219.7" y="217">C4</text>
<text x="219.7" y="219.5">1u</text>
<text x="234.4" y="218.2">SS</text>
<text x="234.4" y="220.8">VPRG1</text>
<text x="251.7" y="220.8">ISET</text>
<text x="281.9" y="217">C5</text>
<text x="281.9" y="219.5">10u</text>
<text x="293.4" y="217">C6</text>
<text x="293.4" y="219.5">10u</text>
<text x="353" y="218.2">0R</text>
<text x="53.3" y="223.3">R1</text>
<text x="53.3" y="225.8">10k</text>
<text x="67.3" y="227.1">C1</text>
<text x="115.6" y="223.3">D5</text>
<text x="115.6" y="225.8">6V2</text>
<text x="127" y="223.3">D6</text>
<text x="127" y="225.8">150V</text>
<text x="136" y="227.1">MMBTA42</text>
<text x="142.1" y="224.6">Q1</text>
<text x="164.9" y="227.1">PMBT4403,215</text>
<text x="165.1" y="222">R</text>
<text x="176.4" y="224.6">Q3</text>
<text x="212.6" y="225.8">GND_{ISO}</text>
<text x="234.4" y="225.8">OVLO</text>
<text x="234.4" y="223.3">VPRG2</text>
<text x="243.6" y="226.6" transform="rotate(-90 243.6 226.6)">GND_1</text>
<text x="246.1" y="226.6" transform="rotate(-90 246.1 226.6)">GND_2</text>
<text x="248.7" y="226.6" transform="rotate(-90 248.7 226.6)">GND_3</text>
<text x="251.9" y="223.3">FBO</text>
<text x="274.9" y="225.8">GND_{ISO}</text>
<text x="286.3" y="225.8">GND_{ISO}</text>
<text x="346" y="222">+5V_{ISO}</text>
<text x="352.4" y="224.6">R25</text>
<text x="353" y="227.1">0R</text>
<text x="356.1" y="222">+5V_{ISO}</text>
<text x="54.6" y="232.5">D1</text>
<text x="67.3" y="229.7">100n</text>
<text x="77.5" y="230.9">R3</text>
<text x="77.5" y="233.5">470R</text>
<text x="165.1" y="229.7">R7</text>
<text x="165.1" y="232.2">R</text>
<text x="196.9" y="229.7">R14</text>
<text x="196.9" y="232.2">1k</text>
<text x="224.1" y="230.9">GND_{ISO}</text>
<text x="48.8" y="239.8">GND</text>
<text x="54.6" y="235.1">LED</text>
<text x="61.5" y="239.8">GND</text>
<text x="72.9" y="239.8">GND</text>
<text x="90.7" y="239.8">GND_{ISO}</text>
<text x="121.2" y="239.8">GND_{ISO}</text>
<text x="144.1" y="239.8">GND_{ISO}</text>
<text x="159.3" y="239.8">GND_{ISO}</text>
<text x="178.3" y="239.7">GND_{ISO}</text>
<text x="191" y="239.8">GND_{ISO}</text>
<text x="241.8" y="239.8">GND_{ISO}</text>
<text x="255.3" y="260.1">H1</text>
<text x="255.3" y="262.7">MountingHole</text>
<text x="276.9" y="263.9">H4</text>
<text x="255.3" y="266.5">H2</text>
<text x="255.3" y="269">MountingHole</text>
<text x="276.9" y="266.5">MountingHole_Pad</text>
<text x="255.3" y="272.8">H3</text>
<text x="255.3" y="275.4">MountingHole</text>
<text x="272.3" y="272.8">GND</text>
</g>
<g font-size="1.8" fill="#0000c2">
<text x="99.2" y="25.1">LV</text>
<text x="104.1" y="25.1">TS</text>
<text x="343" y="25.1">TS</text>
<text x="348" y="25.1">LV</text>
<text x="343" y="81">TS</text>
<text x="348" y="81">LV</text>
<text x="355.6" y="85.4">Jumper</text>
<text x="355.6" y="87.4">convenience</text>
<text x="363.6" y="85.4">for</text>
<text x="367.3" y="85.4">layout</text>
<text x="327.7" y="131.1">Use</text>
<text x="332.2" y="131.1">5V_{ISO}</text>
<text x="338.2" y="131.1">and</text>
<text x="342.7" y="131.1">&gt;60V</text>
<text x="348.9" y="131.1">for</text>
<text x="352.7" y="131.1">TSAL Green</text>
<text x="208.3" y="136.6">V_{REF} 1.02V</text>
<text x="213.3" y="136.6">=</text>
<text x="327.7" y="133.1">and</text>
<text x="332.2" y="133.1">&gt;60V</text>
<text x="338.4" y="133.1">and</text>
<text x="343" y="133.1">GND for</text>
<text x="351.8" y="133.1">TSAL Red</text>
<text x="208.3" y="140.7">600V</text>
<text x="208.3" y="142.7">60V</text>
<text x="217.2" y="142.7">1.57V</text>
<text x="218.4" y="140.7">16V</text>
<text x="208.3" y="144.8">40V</text>
<text x="208.3" y="146.8">23V</text>
<text x="217.2" y="144.8">1.05V</text>
<text x="217.2" y="146.8">0.6V</text>
<text x="208.3" y="150.9">Threshold</text>
<text x="218.5" y="150.9">at</text>
<text x="221.5" y="150.9">39V</text>
<text x="102.9" y="180">Constant</text>
<text x="112.4" y="180">current</text>
<text x="120.4" y="180">sink</text>
<text x="175.3" y="180">Pseudo-constant</text>
<text x="193.1" y="180">power</text>
<text x="209.5" y="180">150V</text>
<text x="218.3" y="180">5V</text>
<text x="221.8" y="180">regulator</text>
<text x="340.4" y="182.7">0R</text>
<text x="344" y="182.7">jumpers</text>
<text x="352.6" y="182.7">used</text>
<text x="358.1" y="182.7">as</text>
<text x="361.4" y="182.7">VIAs</text>
<text x="38.1" y="205.4">Discharge</text>
<text x="48.6" y="205.4">disable</text>
<text x="81.4" y="208">LV</text>
<text x="86.4" y="208">TS</text>
<text x="105.4" y="216.9">Discharge</text>
<text x="115.9" y="216.9">variant</text>
</g>
<g font-size="1.8" fill="#a90000">
<text x="21.5" y="34.1">4</text>
<text x="86.9" y="35.3">6</text>
<text x="21.5" y="41.7">1</text>
<text x="21.5" y="39.2">2</text>
<text x="21.5" y="36.6">3</text>
<text x="86.9" y="37.9">7</text>
<text x="117.4" y="36.6">5</text>
<text x="330.8" y="36.6">6</text>
<text x="330.8" y="39.2">7</text>
<text x="361.3" y="37.9">5</text>
<text x="86.9" y="43">1</text>
<text x="86.9" y="45.5">2</text>
<text x="117.4" y="43">3</text>
<text x="117.4" y="45.5">4</text>
<text x="190.5" y="45.5">1</text>
<text x="190.5" y="43">2</text>
<text x="330.8" y="44.2">1</text>
<text x="330.8" y="46.8">2</text>
<text x="361.3" y="44.2">3</text>
<text x="361.3" y="46.8">4</text>
<text x="389.8" y="45.5">1</text>
<text x="324.9" y="51.5" transform="rotate(-90 324.9 51.5)">3</text>
<text x="389.8" y="48">2</text>
<text x="318.1" y="54.4">1</text>
<text x="324.9" y="59.1" transform="rotate(-90 324.9 59.1)">2</text>
<text x="324.9" y="97.2" transform="rotate(-90 324.9 97.2)">1</text>
<text x="339.7" y="97.6">1</text>
<text x="352.4" y="97.6">4</text>
<text x="339.7" y="102.7">2</text>
<text x="352.4" y="102.7">3</text>
<text x="214.4" y="113.1" transform="rotate(-90 214.4 113.1)">5</text>
<text x="324.9" y="112.5" transform="rotate(-90 324.9 112.5)">1</text>
<text x="210.1" y="115.4">3</text>
<text x="222.8" y="117.9">1</text>
<text x="210.1" y="120.4">4</text>
<text x="214.4" y="124.5" transform="rotate(-90 214.4 124.5)">2</text>
<text x="230.5" y="209.3">3</text>
<text x="258.4" y="209.3">1</text>
<text x="155.5" y="210.6">1</text>
<text x="229.9" y="213.1">14</text>
<text x="258.4" y="214.4">9</text>
<text x="78.1" y="218.2">1</text>
<text x="90.8" y="218.2">4</text>
<text x="229.9" y="217">10</text>
<text x="230.5" y="219.5">7</text>
<text x="257.8" y="219.5">11</text>
<text x="78.1" y="223.3">2</text>
<text x="90.8" y="223.3">3</text>
<text x="151.4" y="227.1">1</text>
<text x="185.7" y="227.1">1</text>
<text x="229.9" y="224.6">12</text>
<text x="230.5" y="222">6</text>
<text x="258.4" y="222">5</text>
<text x="242.3" y="230.6" transform="rotate(-90 242.3 230.6)">8</text>
<text x="244.9" y="231.2" transform="rotate(-90 244.9 231.2)">16</text>
<text x="247.4" y="231.2" transform="rotate(-90 247.4 231.2)">17</text>
</g>
<g font-size="1.8" fill="#0f0f0f">
<text x="25.7" y="34.1">SD_END</text>
<text x="368.3" y="30.3">LED_A</text>
<text x="27.8" y="41.7">&gt;60V</text>
<text x="368.3" y="54.4">LED_K</text>
<text x="369.4" y="102.6">&gt;60V</text>
<text x="225.9" y="117.9">&gt;60V_{ISO}</text>
<text x="203.2" y="120.4">V_{REF}4</text>
<text x="186.7" y="209.3">150V</text>
<text x="342.9" y="211.9">V_{SENSE}</text>
<text x="359.7" y="211.9">V_{SENSE}</text>
<text x="40.6" y="218.2">SD_END</text>
<text x="342.9" y="216.9">150V</text>
<text x="360.9" y="216.9">150V</text>
</g>
<g font-size="1.8" fill="#009600">
<text x="304.8" y="54.4">&gt;60V_{ISO}</text>
<text x="313.7" y="100.1">&gt;60V_{ISO}</text>
</g>
<g font-size="1.8" fill="#840084">
<text x="109.2" y="203">600V</text>
<text x="196.9" y="203">600V</text>
<text x="219.8" y="222">150V</text>
</g>
</svg>
